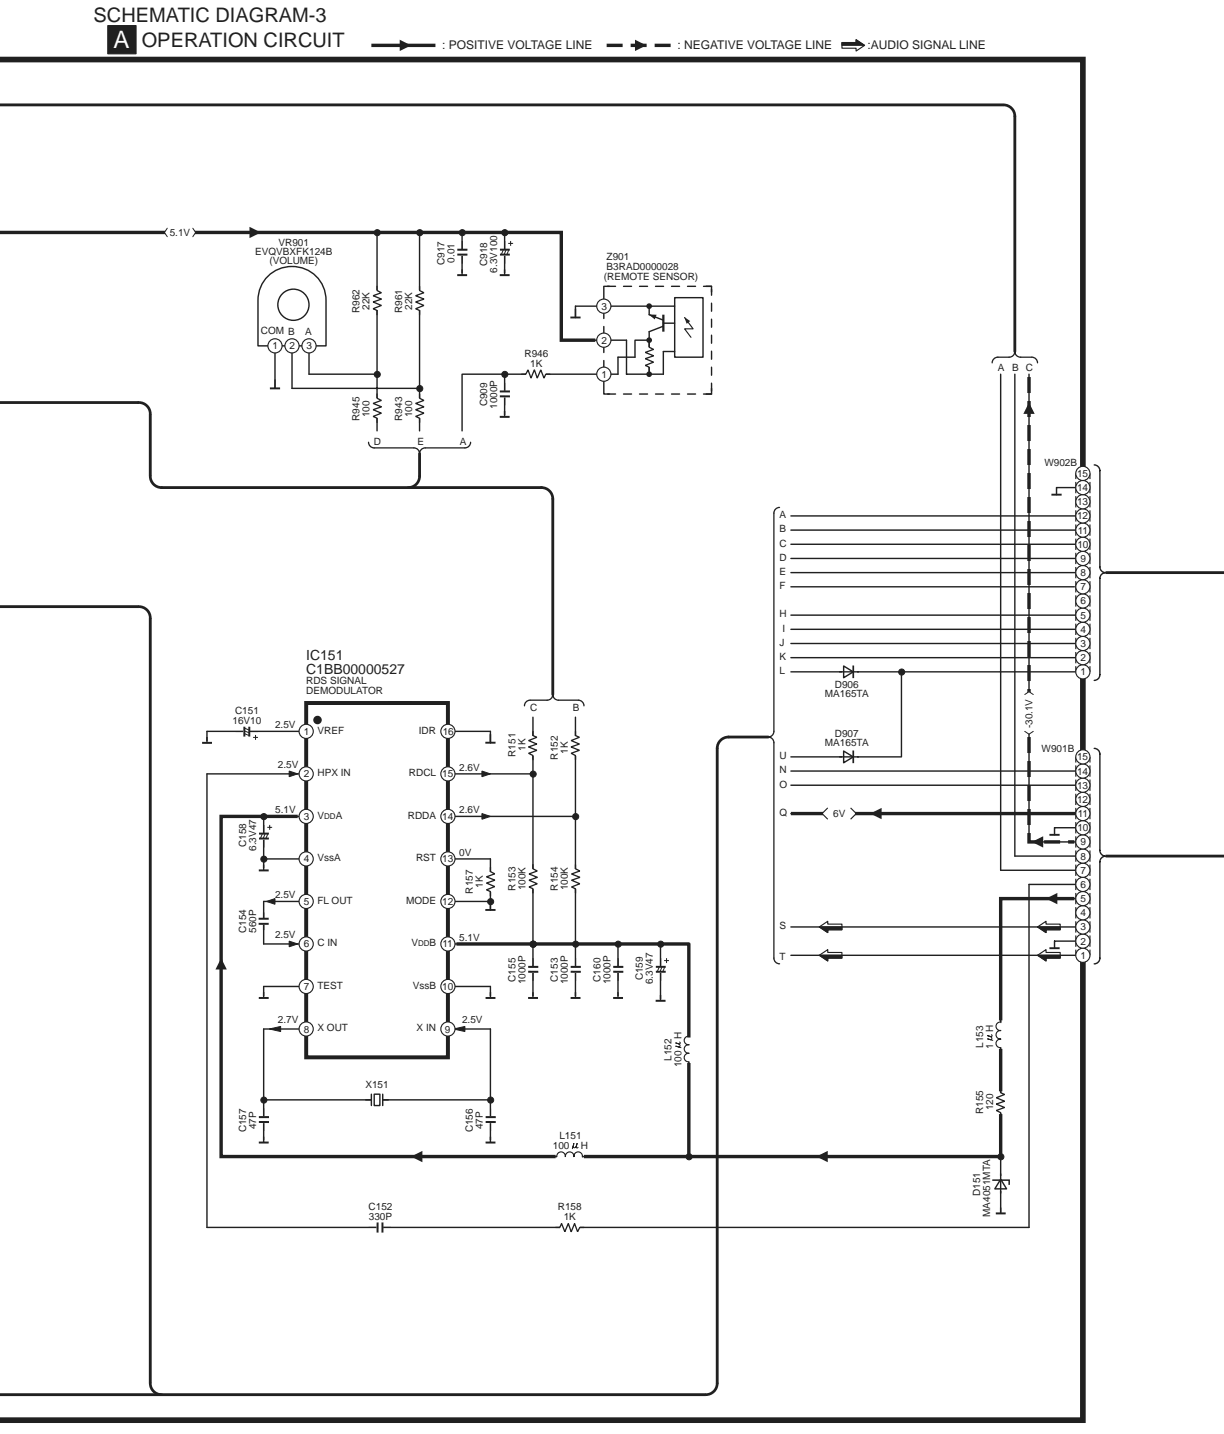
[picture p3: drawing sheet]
<svg xmlns="http://www.w3.org/2000/svg" width="216mm" height="253mm" viewBox="0 0 216 253" stroke-linecap="round" stroke-linejoin="round" font-family="sans-serif">
<path d="M80 181.5l2-.4v.9z" fill="#231f20" stroke="#231f20" stroke-width=".18"/>
<g fill="none" stroke="#231f20" stroke-width=".25">
<path d="M0 41h99v19M47.3 48.7a6 6 0 0 1 6.5-1.2 6 6 0 0 1 3.7 5.5v8h-12v-8a6 6 0 0 1 1.8-4.3zM66.5 41v35M48.5 61v7.5M51.5 61v7.5h22.5M54.5 61v5h12M106.5 66h-25v10M176.5 66v87.5h14.5M179 66v85h12M181.5 66v82.5h9.5M139.5 91h51.5M139.5 93.5h51.5"/>
<path d="M139.5 96h51.5M139.5 98.5h51.5M191 86h-4.6v1.3M139.5 101h51.5M139.5 108.5h51.5M139.5 111h51.5M139.5 113.5h51.5M139.5 116h51.5M139.5 118.5h51.5M36.5 129h17M53.5 136.5h-17v80h145v-60.5h9.5M78.5 129h8v2v-1.5"/>
<path d="M78.5 136.5h15.5M94 126.5v40M101.5 126.5v40M139.5 136h51.5M139.5 138.5h51.5M46.5 151.5h7M46.5 159h7M46.5 144v9.5M53.5 144h-14.5v60h137.5v-45.5h14.5M78.5 144h23M78.5 159h8v1.5M79 151.5h7.5"/>
<path d="M139.5 143.5h51.5M191 146h-5v1.3M46.5 166.5h7M53.5 174h-7v2M78.5 166.5h43M78.5 174h8M139.5 168.5h51.5M139.5 163.5h51.5M191 166h-5v1.3M53.5 181.5h-7v12.5h40v-12.5h-8"/>
</g>
<path d="M-.1 18.5h177.1M-.1 71h24.6M26.5 73v11M28.5 86h67M-.1 107h24.6M26.5 109v135M126.5 132v112M-.1 246h124.6" fill="none" stroke="#231f20" stroke-width=".5"/>
<path d="M-.1 10.5h191.1v240h-191.1" fill="none" stroke="#231f20" stroke-width="1" stroke-linecap="butt"/>
<path d="M47.6 68.5h1.8M185.5 87.3h1.8M85.6 131h1.8M185.1 147.3h1.8M85.6 160.5h1.8M185.1 167.3h1.8" fill="none" stroke="#231f20" stroke-width=".34"/>
<g fill="#fff" stroke="#231f20" stroke-width=".2">
<circle cx="48.5" cy="61" r="1.25"/>
<circle cx="51.5" cy="61" r="1.25"/>
<circle cx="54.5" cy="61" r="1.25"/>
</g>
<path d="M66.1 70.3h1v3.5h-1z" fill="#fff"/>
<path d="M66.5 69.5v.7l.8 .4-1.5 .6 1.5 .6-1.5 .5 1.5 .6-1.5 .6 .7 .3v.7" fill="none" stroke="#231f20" stroke-width=".23"/>
<path d="M66.1 51.3h1v3.5h-1z" fill="#fff"/>
<path d="M66.5 50.5v.7l.8 .4-1.5 .6 1.5 .6-1.5 .5 1.5 .6-1.5 .6 .7 .3v.7" fill="none" stroke="#231f20" stroke-width=".23"/>
<path d="M99 60h7.5" fill="none" stroke="#231f20" stroke-width=".25"/>
<path d="M92.8 65.5h3.5v1h-3.5z" fill="#fff"/>
<path d="M92 66h.7l.4-.8 .6 1.5 .6-1.5 .5 1.5 .6-1.5 .6 1.5 .3-.7h.7" fill="none" stroke="#231f20" stroke-width=".23"/>
<path d="M101.5 54.5v1.5M101.5 54h5M64.5 194h4" fill="none" stroke="#231f20" stroke-width=".25"/>
<path d="M100.6 56h1.8" fill="none" stroke="#231f20" stroke-width=".34"/>
<path d="M65.5 193.5h2v1h-2z" fill="#fff"/>
<path d="M65.5 193v2M66 193h1v2h-1zM67.5 193v2" fill="none" stroke="#231f20" stroke-width=".25"/>
<path d="M98.8 216.1h3.5v1h-3.5z" fill="#fff"/>
<path d="M98 216.5h.7l.4-.7 .5 1.5 .6-1.5 .6 1.5 .5-1.5 .6 1.5 .4-.8h.7" fill="none" stroke="#231f20" stroke-width=".23"/>
<path d="M93.5 129.8h1v3.5h-1z" fill="#fff"/>
<path d="M94 129v.7l.7 .4-1.5 .5 1.5 .6-1.5 .6 1.5 .5-1.5 .6 .8 .4v.7" fill="none" stroke="#231f20" stroke-width=".23"/>
<path d="M101 129.8h1v3.5h-1z" fill="#fff"/>
<path d="M101.5 129v.7l.7 .4-1.5 .5 1.5 .6-1.5 .6 1.5 .5-1.5 .6 .8 .4v.7" fill="none" stroke="#231f20" stroke-width=".23"/>
<path d="M101.1 153.3h1v3.5h-1z" fill="#fff"/>
<path d="M101.5 152.5v.7l.8 .4-1.5 .6 1.5 .6-1.5 .5 1.5 .6-1.5 .6 .7 .3v.7" fill="none" stroke="#231f20" stroke-width=".23"/>
<path d="M93.6 153.3h1v3.5h-1z" fill="#fff"/>
<path d="M94 152.5v.7l.8 .4-1.5 .6 1.5 .6-1.5 .5 1.5 .6-1.5 .6 .7 .3v.7" fill="none" stroke="#231f20" stroke-width=".23"/>
<path d="M176 192.8h1v3.5h-1z" fill="#fff"/>
<path d="M176.5 192v.7l.7 .4-1.5 .5 1.5 .6-1.5 .6 1.5 .5-1.5 .6 .8 .4v.7" fill="none" stroke="#231f20" stroke-width=".23"/>
<path d="M193 82a1.01 1.01 0 0 1 1 1v17a.99 .99 0 0 0 1 1 1 1 0 0 0-1 1v17M194 119a.99 .99 0 0 1-1 1M193 132a1.01 1.01 0 0 1 1 1v17a.99 .99 0 0 0 1 1 1 1 0 0 0-1 1v17M194 169a.99 .99 0 0 1-1 1" fill="none" stroke="#231f20" stroke-width=".25"/>
<path d="M195 101h20.9M195 151h20.9" fill="none" stroke="#231f20" stroke-width=".5"/>
<path d="M47.5 181.5l2-.4v.9z" fill="#231f20" stroke="#231f20" stroke-width=".18"/>
<g fill="none" stroke="#231f20" stroke-width=".2">
<path d="M189.8 133.5v1M189.8 135v2M189.8 137.5v2M192.3 133.5v1M192.3 135v2M192.3 137.5v2M189.8 140v2M189.8 142.5v2M189.8 145v2M189.8 147.5v2M189.8 150v2M189.8 152.5v2"/>
<path d="M189.8 155v2M189.8 157.5v2M192.3 140v2M192.3 142.5v2M192.3 145v2M192.3 147.5v2M192.3 150v2M192.3 152.5v2M192.3 155v2M192.3 157.5v2M189.8 160v2M189.8 162.5v2"/>
<path d="M189.8 165v2M189.8 167.5v1M192.3 160v2M192.3 162.5v2M192.3 165v2M192.3 167.5v1"/>
</g>
<g fill="#fff" stroke="#231f20" stroke-width=".2">
<circle cx="191" cy="168.5" r="1.25"/>
<circle cx="191" cy="166" r="1.25"/>
<circle cx="191" cy="163.5" r="1.25"/>
<circle cx="191" cy="161" r="1.25"/>
<circle cx="191" cy="158.5" r="1.25"/>
<circle cx="191" cy="156" r="1.25"/>
<circle cx="191" cy="153.5" r="1.25"/>
<circle cx="191" cy="151" r="1.25"/>
<circle cx="191" cy="148.5" r="1.25"/>
<circle cx="191" cy="146" r="1.25"/>
<circle cx="191" cy="143.5" r="1.25"/>
<circle cx="191" cy="141" r="1.25"/>
<circle cx="191" cy="138.5" r="1.25"/>
<circle cx="191" cy="136" r="1.25"/>
<circle cx="191" cy="133.5" r="1.25"/>
</g>
<g fill="none" stroke="#231f20" stroke-width=".25">
<path d="M139.5 133.5h19.5"/>
<circle cx="51.8" cy="53.8" r="2.75"/>
</g>
<g fill="none" stroke="#231f20" stroke-width=".2">
<path d="M189.8 83.5v1M189.8 85v2M189.8 87.5v2M189.8 90v2M189.8 92.5v2M189.8 95v2M189.8 97.5v2M192.3 83.5v1M192.3 85v2M192.3 87.5v2M192.3 90v2M192.3 92.5v2"/>
<path d="M192.3 95v2M192.3 97.5v2M189.8 100v2M189.8 102.5v2M189.8 105v2M189.8 107.5v2M189.8 110v2M189.8 112.5v2M189.8 115v2M189.8 117.5v1M192.3 100v2M192.3 102.5v2"/>
<path d="M192.3 105v2M192.3 107.5v2M192.3 110v2M192.3 112.5v2M192.3 115v2M192.3 117.5v1"/>
</g>
<g fill="#fff" stroke="#231f20" stroke-width=".2">
<circle cx="191" cy="118.5" r="1.25"/>
<circle cx="191" cy="116" r="1.25"/>
<circle cx="191" cy="113.5" r="1.25"/>
<circle cx="191" cy="111" r="1.25"/>
<circle cx="191" cy="108.5" r="1.25"/>
<circle cx="191" cy="106" r="1.25"/>
<circle cx="191" cy="103.5" r="1.25"/>
<circle cx="191" cy="101" r="1.25"/>
<circle cx="191" cy="98.5" r="1.25"/>
<circle cx="191" cy="96" r="1.25"/>
<circle cx="191" cy="93.5" r="1.25"/>
<circle cx="191" cy="91" r="1.25"/>
<circle cx="191" cy="88.5" r="1.25"/>
<circle cx="191" cy="86" r="1.25"/>
<circle cx="191" cy="83.5" r="1.25"/>
</g>
<path d="M139.5 103.5h50M159 118.5v15" fill="none" stroke="#231f20" stroke-width=".25"/>
<circle cx="159" cy="118.5" r=".54" fill="#231f20" stroke="#231f20" stroke-width=".18"/>
<path d="M177 18.5a2 2 0 0 1 2 2M24.5 71a2 2 0 0 1 2 2M26.5 84a2 2 0 0 0 2 2M24.5 107a2 2 0 0 1 2 2M26.5 244a2 2 0 0 0 2 2" fill="none" stroke="#231f20" stroke-width=".48"/>
<path d="M175 64a1 1 0 0 1 1-1h2a1 1 0 0 0 1-1 1 1 0 0 0 1 1h2a1 1 0 0 1 1 1" fill="none" stroke="#231f20" stroke-width=".23"/>
<path d="M179 20.5v41.5" fill="none" stroke="#231f20" stroke-width=".5"/>
<path d="M68.5 124h10.5v62.5h-25v-62.5h18.5" fill="none" stroke="#231f20" stroke-width=".7" stroke-linecap="butt"/>
<circle cx="56" cy="127" r=".75" fill="#231f20"/>
<g fill="#fff" stroke="#231f20" stroke-width=".2">
<circle cx="54" cy="129" r="1.25"/>
<circle cx="54" cy="136.5" r="1.25"/>
<circle cx="54" cy="144" r="1.25"/>
<circle cx="54" cy="151.5" r="1.25"/>
<circle cx="54" cy="159" r="1.25"/>
<circle cx="54" cy="166.5" r="1.25"/>
<circle cx="54" cy="174" r="1.25"/>
<circle cx="54" cy="181.5" r="1.25"/>
<circle cx="79" cy="181.5" r="1.25"/>
<circle cx="79" cy="174" r="1.25"/>
<circle cx="79" cy="166.5" r="1.25"/>
<circle cx="79" cy="159" r="1.25"/>
<circle cx="79" cy="151.5" r="1.25"/>
<circle cx="79" cy="144" r="1.25"/>
<circle cx="79" cy="136.5" r="1.25"/>
<circle cx="79" cy="129" r="1.25"/>
</g>
<g fill="#231f20" stroke="#231f20" stroke-width=".18">
<circle cx="66.5" cy="41" r=".54"/>
<circle cx="66.5" cy="66" r=".54"/>
<circle cx="74" cy="68.5" r=".54"/>
</g>
<path d="M74 41v35" fill="none" stroke="#231f20" stroke-width=".25"/>
<path d="M73.6 70.3h1v3.5h-1z" fill="#fff"/>
<path d="M74 69.5v.7l.8 .4-1.5 .6 1.5 .6-1.5 .5 1.5 .6-1.5 .6 .7 .3v.7" fill="none" stroke="#231f20" stroke-width=".23"/>
<circle cx="74" cy="41" r=".54" fill="#231f20" stroke="#231f20" stroke-width=".18"/>
<path d="M73.6 51.3h1v3.5h-1z" fill="#fff"/>
<path d="M74 50.5v.7l.8 .4-1.5 .6 1.5 .6-1.5 .5 1.5 .6-1.5 .6 .7 .3v.7" fill="none" stroke="#231f20" stroke-width=".23"/>
<g fill="#231f20" stroke="#231f20" stroke-width=".18">
<circle cx="94" cy="136.5" r=".54"/>
<circle cx="101.5" cy="144" r=".54"/>
<circle cx="94" cy="166.5" r=".54"/>
<circle cx="46.5" cy="151.5" r=".54"/>
</g>
<path d="M46.5 159v7.5" fill="none" stroke="#231f20" stroke-width=".25"/>
<path d="M45.5 162h2v1h-2z" fill="#fff" stroke="#fff" stroke-width=".18"/>
<path d="M45.6 163h1.8M45.6 162.1h1.8" fill="none" stroke="#231f20" stroke-width=".35"/>
<path d="M45.5 153.2h2v.5h-2z" fill="#fff"/>
<path d="M46.5 152.5v1" fill="none" stroke="#231f20" stroke-width=".25"/>
<path d="M45.7 153.5h1.7" fill="none" stroke="#231f20" stroke-width=".35"/>
<path d="M45.5 175.7h2v.5h-2z" fill="#fff"/>
<path d="M36.5 129v2M46.5 175v1M121.5 166.5v37.5" fill="none" stroke="#231f20" stroke-width=".25"/>
<path d="M45.7 147.9h1.7M45.7 147h1.7M45.7 176h1.7" fill="none" stroke="#231f20" stroke-width=".35"/>
<path d="M46.3 147.1l-.4 .9M46.5 145.5v4M46.7 147.1l-.3 .9M47.1 145.9h.9M47.2 147.1l-.3 .9M47.6 145.5v.9" fill="none" stroke="#231f20" stroke-width=".18"/>
<path d="M45.5 147h2v1h-2z" fill="#fff" stroke="#fff" stroke-width=".18"/>
<circle cx="46.5" cy="144" r=".54" fill="#231f20" stroke="#231f20" stroke-width=".18"/>
<path d="M35.5 130.7h2v.5h-2z" fill="#fff"/>
<path d="M36.5 130v1" fill="none" stroke="#231f20" stroke-width=".25"/>
<path d="M35.7 131h1.7M43.1 128.2v1.7M44 128.2v1.7" fill="none" stroke="#231f20" stroke-width=".35"/>
<path d="M41.5 129h4M43.1 128.9l.8 .3M43.1 129.4l.8 .3M43.1 128.4l.8 .4M44.6 130.1h.9M45.1 129.6v.9" fill="none" stroke="#231f20" stroke-width=".18"/>
<path d="M43 128h1v2h-1z" fill="#fff" stroke="#fff" stroke-width=".18"/>
<path d="M148.5 132h2.5v3h-2.5z" fill="#fff"/>
<path d="M150.5 132.4v2.2" fill="none" stroke="#231f20" stroke-width=".3"/>
<path d="M89 66v7.5M148 133.5h3.5M148.8 132.5l1.7 1-1.7 1z" fill="none" stroke="#231f20" stroke-width=".25"/>
<path d="M88 73.2h2v.5h-2z" fill="#fff"/>
<path d="M89 41v7.5M89 72.5v1" fill="none" stroke="#231f20" stroke-width=".25"/>
<path d="M88.2 73.5h1.7M88.2 69h1.7M88.2 69.9h1.7" fill="none" stroke="#231f20" stroke-width=".35"/>
<path d="M89 67.5v4" fill="none" stroke="#231f20" stroke-width=".18"/>
<path d="M88 69h2v1h-2z" fill="#fff" stroke="#fff" stroke-width=".18"/>
<circle cx="89" cy="66" r=".54" fill="#231f20" stroke="#231f20" stroke-width=".18"/>
<path d="M88 48.2h2v.5h-2z" fill="#fff"/>
<path d="M81.5 41v7.5M89 47.5v1" fill="none" stroke="#231f20" stroke-width=".25"/>
<path d="M88.2 48.5h1.7M88.2 44.9h1.7M88.2 44h1.7" fill="none" stroke="#231f20" stroke-width=".35"/>
<path d="M88.8 44.1l-.4 .9M89 42.5v4M89.2 44.1l-.3 .9M89.6 42.9h.9M89.7 44.1l-.3 .9M90.1 42.5v.9" fill="none" stroke="#231f20" stroke-width=".18"/>
<path d="M88 44h2v1h-2z" fill="#fff" stroke="#fff" stroke-width=".18"/>
<circle cx="89" cy="41" r=".54" fill="#231f20" stroke="#231f20" stroke-width=".18"/>
<path d="M80.5 48.2h2v.5h-2z" fill="#fff"/>
<path d="M81.5 47.5v1M176.5 179.5v6" fill="none" stroke="#231f20" stroke-width=".25"/>
<path d="M80.7 48.5h1.7M80.7 44h1.7M80.7 44.9h1.7" fill="none" stroke="#231f20" stroke-width=".35"/>
<path d="M81.5 42.5v4M174.8 182.5l.2 .2-.2 .1-.7-.1 .8 .3v.3l-.1 .1-.6-.2 1 .3" fill="none" stroke="#231f20" stroke-width=".18"/>
<g fill="#fff" stroke="#fff" stroke-width=".18">
<path d="M80.5 44h2v1h-2z"/>
<path d="M175.9 180.5h1v4.2h-1z"/>
</g>
<circle cx="81.5" cy="41" r=".54" fill="#231f20" stroke="#231f20" stroke-width=".18"/>
<path d="M65 78a1 1 0 0 0 1 1h7a1 1 0 0 1 1 1 1 1 0 0 1 1-1h7a1 1 0 0 0 1-1" fill="none" stroke="#231f20" stroke-width=".23"/>
<path d="M74 80v4" fill="none" stroke="#231f20" stroke-width=".5"/>
<path d="M74 84a2 2 0 0 1-2 2" fill="none" stroke="#231f20" stroke-width=".48"/>
<path d="M175.5 180h1.5v5h-1.5z" fill="none" stroke="#fff" stroke-width=".25"/>
<path d="M176.6 180.3a.76 .76 0 0 0-.9 .7 .76 .76 0 0 0 .9 .8 .76 .76 0 0 0-.9 .7 .76 .76 0 0 0 .9 .8 .77 .77 0 0 0-.9 .7 .77 .77 0 0 0 .9 .8" fill="none" stroke="#231f20" stroke-width=".2"/>
<path d="M175.5 213.7h2v.5h-2z" fill="#fff"/>
<path d="M176.5 204v10" fill="none" stroke="#231f20" stroke-width=".25"/>
<path d="M175.7 214h1.7" fill="none" stroke="#231f20" stroke-width=".35"/>
<circle cx="176.5" cy="204" r=".54" fill="#231f20" stroke="#231f20" stroke-width=".18"/>
<path d="M175 207.5h3v2.5h-3z" fill="#fff"/>
<path d="M86.5 194v7.5M121.5 182v6M97.5 204h6M176.5 207v3.5M176.5 208l1 1.7h-2z" fill="none" stroke="#231f20" stroke-width=".25"/>
<path d="M175 208.2h3v.8" fill="none" stroke="#231f20" stroke-width=".27"/>
<path d="M120.5 182.5h1.5v5h-1.5zM98 203h5v1.5h-5z" fill="none" stroke="#fff" stroke-width=".25"/>
<g fill="#fff" stroke="#fff" stroke-width=".18">
<path d="M98.4 203.4h4.2l-.1 1h-4.2z"/>
<path d="M120.9 183h1v4.2h-1z"/>
</g>
<path d="M121.6 184.3a.76 .76 0 0 0-.9 .7 .76 .76 0 0 0 .9 .8 .77 .77 0 0 0-.9 .7 .77 .77 0 0 0 .9 .8M121.6 182.8a.76 .76 0 0 0-.9 .7 .76 .76 0 0 0 .9 .8M98.2 204.1a.76 .76 0 0 1 .8-.9 .76 .76 0 0 1 .7 .9M99.8 204.1a.76 .76 0 0 1 .7-.9 .76 .76 0 0 1 .7 .9 .76 .76 0 0 1 .8-.9 .76 .76 0 0 1 .7 .9" fill="none" stroke="#231f20" stroke-width=".2"/>
<path d="M119.8 183.8l.2 .2-.2 .1-.7-.1 .8 .3v.3l-.1 .1-.6-.2 1 .3M102 202.3l-.2 .2-.2-.2 .2-.7-.3 .8h-.3l-.1-.1 .1-.6-.3 1" fill="none" stroke="#231f20" stroke-width=".18"/>
<circle cx="121.5" cy="204" r=".54" fill="#231f20" stroke="#231f20" stroke-width=".18"/>
<path d="M137.5 89.5a1 1 0 0 0-1 1v38.5a1 1 0 0 1-1 1 1 1 0 0 1 1 1v38a1 1 0 0 0 1 1" fill="none" stroke="#231f20" stroke-width=".23"/>
<path d="M128.5 130h7" fill="none" stroke="#231f20" stroke-width=".5"/>
<path d="M128.5 130a2 2 0 0 0-2 2M126.5 244a2 2 0 0 1-2 2" fill="none" stroke="#231f20" stroke-width=".48"/>
<path d="M85.5 201.2h2v.5h-2z" fill="#fff"/>
<path d="M46.5 194v7.5M86.5 200.5v1" fill="none" stroke="#231f20" stroke-width=".25"/>
<path d="M85.7 197h1.7M85.7 197.9h1.7M85.7 201.5h1.7" fill="none" stroke="#231f20" stroke-width=".35"/>
<path d="M86.5 195.5v4" fill="none" stroke="#231f20" stroke-width=".18"/>
<path d="M85.5 197h2v1h-2z" fill="#fff" stroke="#fff" stroke-width=".18"/>
<circle cx="86.5" cy="194" r=".54" fill="#231f20" stroke="#231f20" stroke-width=".18"/>
<path d="M45.5 201.2h2v.5h-2z" fill="#fff"/>
<path d="M116.5 166.5v10M46.5 200.5v1" fill="none" stroke="#231f20" stroke-width=".25"/>
<path d="M45.7 197h1.7M45.7 197.9h1.7M45.7 201.5h1.7" fill="none" stroke="#231f20" stroke-width=".35"/>
<path d="M46.5 195.5v4" fill="none" stroke="#231f20" stroke-width=".18"/>
<path d="M45.5 197h2v1h-2z" fill="#fff" stroke="#fff" stroke-width=".18"/>
<circle cx="46.5" cy="194" r=".54" fill="#231f20" stroke="#231f20" stroke-width=".18"/>
<path d="M115.5 176.2h2v.5h-2z" fill="#fff"/>
<path d="M116.5 175.5v1" fill="none" stroke="#231f20" stroke-width=".25"/>
<path d="M115.7 176.5h1.7M115.7 171.4h1.7M115.7 170.5h1.7" fill="none" stroke="#231f20" stroke-width=".35"/>
<path d="M116.3 170.6l-.4 .9M116.5 169v4M116.7 170.6l-.3 .9M117.1 169.4h.9M117.2 170.6l-.3 .9M117.6 169v.9" fill="none" stroke="#231f20" stroke-width=".18"/>
<path d="M115.5 170.5h2v1h-2z" fill="#fff" stroke="#fff" stroke-width=".18"/>
<g fill="#231f20" stroke="#231f20" stroke-width=".18">
<path d="M19 4.5h5v5h-5z"/>
<circle cx="116.5" cy="166.5" r=".54"/>
</g>
<path d="M92.5 124.5a1 1 0 0 1 1-1h3a1 1 0 0 0 1-1 1 1 0 0 0 1 1h3.5a1 1 0 0 1 1 1" fill="none" stroke="#231f20" stroke-width=".23"/>
<path d="M95.5 86a2 2 0 0 1 2 2" fill="none" stroke="#231f20" stroke-width=".48"/>
<path d="M97.5 88v34.5" fill="none" stroke="#231f20" stroke-width=".5"/>
<path d="M148.5 117h2.5v3h-2.5z" fill="#fff"/>
<path d="M150.5 117.4v2.2" fill="none" stroke="#231f20" stroke-width=".3"/>
<path d="M101.5 54v2M107.5 50.5h-1v3.5h12.5M114.5 55.5l2.5 1M117 57.6l-2.5 .9M117 57h2M124.6 50.5h.9v1M109 66h-2.5v3.5h1M117 62h2M125.5 68.5v1h-.9M148 118.5h3.5M148.8 117.5l1.7 1-1.7 1z" fill="none" stroke="#231f20" stroke-width=".25"/>
<path d="M106.5 59v-4M125.5 50.5h-18.5M106.5 65v-4M125.5 69.5h-18.5M125.5 69v-18" fill="none" stroke="#231f20" stroke-width=".25" stroke-dasharray="1.4 1.4"/>
<path d="M117 55.5v3" fill="none" stroke="#231f20" stroke-width=".4"/>
<path d="M114.4 55.5h1.4l-.3 .8z" fill="#231f20"/>
<path d="M114.5 54v1.5M114.5 58.5v7.5M109 63v3" fill="none" stroke="#231f20" stroke-width=".25"/>
<g fill="#231f20">
<circle cx="114.5" cy="66" r=".5"/>
<circle cx="114.5" cy="60" r=".5"/>
<circle cx="114.5" cy="54" r=".5"/>
</g>
<path d="M106.5 60h4M109 63h3M117 62v4" fill="none" stroke="#231f20" stroke-width=".25"/>
<g fill="#fff" stroke="#231f20" stroke-width=".2">
<circle cx="106.5" cy="66" r="1.25"/>
<circle cx="106.5" cy="60" r="1.25"/>
<circle cx="106.5" cy="54" r="1.25"/>
</g>
<path d="M110.5 60v6h6.5M114.5 60h-2.5v3" fill="none" stroke="#231f20" stroke-width=".25"/>
<path d="M114.1 61.3h1v3.5h-1z" fill="#fff"/>
<path d="M114.5 60.5v.7l.8 .4-1.5 .6 1.5 .6-1.5 .5 1.5 .6-1.5 .6 .7 .3v.7" fill="none" stroke="#231f20" stroke-width=".23"/>
<path d="M119 52.5h5v10.5h-5z" fill="none" stroke="#231f20" stroke-width=".25"/>
<path d="M120.8 56l1.5 2h-1.5l1.1 1.5" fill="none" stroke="#231f20" stroke-width=".2"/>
<path d="M120.7 55.9l1 .7-.6 .5z" fill="#231f20"/>
<path d="M86.5 151.5v9M86.5 174v2" fill="none" stroke="#231f20" stroke-width=".25"/>
<circle cx="86.5" cy="159" r=".54" fill="#231f20" stroke="#231f20" stroke-width=".18"/>
<path d="M85.5 175.7h2v.5h-2z" fill="#fff"/>
<path d="M86.5 175v1M94 166.5v9.5" fill="none" stroke="#231f20" stroke-width=".25"/>
<path d="M85.7 176h1.7" fill="none" stroke="#231f20" stroke-width=".35"/>
<path d="M93 175.7h2v.5h-2z" fill="#fff"/>
<path d="M94 175v1M101.5 166.5v9.5" fill="none" stroke="#231f20" stroke-width=".25"/>
<path d="M93.2 176h1.7M93.2 170.5h1.7M93.2 171.4h1.7" fill="none" stroke="#231f20" stroke-width=".35"/>
<path d="M94 169v4" fill="none" stroke="#231f20" stroke-width=".18"/>
<path d="M93 170.5h2v1h-2z" fill="#fff" stroke="#fff" stroke-width=".18"/>
<circle cx="94" cy="166.5" r=".54" fill="#231f20" stroke="#231f20" stroke-width=".18"/>
<path d="M100.5 175.7h2v.5h-2z" fill="#fff"/>
<path d="M101.5 175v1M109 166.5v9.5" fill="none" stroke="#231f20" stroke-width=".25"/>
<path d="M100.7 176h1.7M100.7 170.5h1.7M100.7 171.4h1.7" fill="none" stroke="#231f20" stroke-width=".35"/>
<path d="M101.5 169v4" fill="none" stroke="#231f20" stroke-width=".18"/>
<path d="M100.5 170.5h2v1h-2z" fill="#fff" stroke="#fff" stroke-width=".18"/>
<circle cx="101.5" cy="166.5" r=".54" fill="#231f20" stroke="#231f20" stroke-width=".18"/>
<path d="M108 175.7h2v.5h-2z" fill="#fff"/>
<path d="M109 175v1" fill="none" stroke="#231f20" stroke-width=".25"/>
<path d="M108.2 176h1.7M108.2 170.5h1.7M108.2 171.4h1.7" fill="none" stroke="#231f20" stroke-width=".35"/>
<path d="M109 169v4" fill="none" stroke="#231f20" stroke-width=".18"/>
<path d="M108 170.5h2v1h-2z" fill="#fff" stroke="#fff" stroke-width=".18"/>
<circle cx="109" cy="166.5" r=".54" fill="#231f20" stroke="#231f20" stroke-width=".18"/>
<path d="M86.1 153.8h1v3.5h-1z" fill="#fff"/>
<path d="M86.5 153v.7l.8 .4-1.5 .6 1.5 .6-1.5 .5 1.5 .6-1.5 .6 .7 .3v.7" fill="none" stroke="#231f20" stroke-width=".23"/>
<path d="M65 216.5h4" fill="none" stroke="#231f20" stroke-width=".18"/>
<path d="M66.5 215.5h1v2h-1z" fill="#fff" stroke="#fff" stroke-width=".18"/>
<path d="M66.6 215.6v1.8M67.5 215.6v1.8" fill="none" stroke="#231f20" stroke-width=".35"/>
<g fill="#231f20" stroke="#231f20" stroke-width=".18">
<path d="M51 136l1.5 .5-1.5 .5z"/>
<path d="M51 166l1.5 .5-1.5 .5z"/>
<path d="M47 159l1.5-.5v1z"/>
<path d="M85 136l1.5 .5-1.5 .5z"/>
<path d="M85 143.5l1.5 .5-1.5 .5z"/>
</g>
<path d="M70.5 7l2 1-2 1z" fill="#231f20"/>
<path d="M65.5 8h11.3M-.1 41h99.1v19h6M52.5 144h-13.5v60h59M139.5 143.5h50.2M189.5 158.5h-13v21.5M176.5 196.5v7.5h-73.5" fill="none" stroke="#231f20" stroke-width=".6" stroke-linecap="butt"/>
<g fill="#231f20">
<path d="M44 40l2 1-2 1z"/>
<path d="M72.5 204l2-1v2z"/>
<path d="M39 169l1 2h-2z"/>
<path d="M153.5 143.5l2-1v2z"/>
<path d="M182 148.5l2-1v2z"/>
</g>
<path d="M107 8h11.5" fill="none" stroke="#231f20" stroke-width=".6" stroke-dasharray="2.8 1.4" stroke-linecap="butt"/>
<path d="M112 7l2 1-2 1z" fill="#231f20"/>
<path d="M181.5 66.5v82h8" fill="none" stroke="#231f20" stroke-width=".6" stroke-dasharray="2.8 1.4" stroke-linecap="butt"/>
<g fill="#231f20">
<path d="M184.5 158.5l2-1v2z"/>
<path d="M181.5 71l1 2h-2z"/>
</g>
<path d="M180.8 122.5l.7-.5 .8 .5v6.5l-.8 .5-.7-.5z" fill="#fff"/>
<path d="M180.8 122.5l.7-.5 .8 .5M180.8 129l.7 .5 .8-.5" fill="none" stroke="#231f20" stroke-width=".18"/>
<path d="M29.5 40.3h4.5l.5 .7-.5 .8h-4.5l-.5-.8z" fill="#fff"/>
<path d="M29.5 40.3l-.5 .7 .5 .8M34 40.3l.5 .7-.5 .8" fill="none" stroke="#231f20" stroke-width=".18"/>
<path d="M80.5 166.5h41v16.5M121.5 187.5v16.5M176.5 185v7.5" fill="none" stroke="#231f20" stroke-width=".6" stroke-linecap="butt"/>
<path d="M144 204l2-1v2z" fill="#231f20"/>
<g fill="#231f20" stroke="#231f20" stroke-width=".18">
<path d="M148.5 7.5h2.5v-.5l1.5 1h-4z"/>
<path d="M144.5 163.5h4v.5h-2.5v.5z"/>
<path d="M144.5 168.5h4v.5h-2.5v.5z"/>
<path d="M183 163.5h4v.5h-2.5v.5z"/>
<path d="M183 168.5h4v.5h-2.5v.5z"/>
</g>
<path d="M148.5 7.5h2.5v-.5l1.5 1-1.5 1v-.5h-2.5zM144.5 163.5l1.5-1v.5h2.5v1h-2.5v.5zM144.5 168.5l1.5-1v.5h2.5v1h-2.5v.5zM183 163.5l1.5-1v.5h2.5v1h-2.5v.5zM183 168.5l1.5-1v.5h2.5v1h-2.5v.5z" fill="none" stroke="#231f20" stroke-width=".2"/>
<path d="M145.3 143h5.5v1h-5.5z" fill="#fff"/>
<path d="M146 142.5l-1 1 1 1M150 142.5l1 1-1 1" fill="none" stroke="#231f20" stroke-width=".2"/>
<text font-size="4.2" fill="#fff" x="20" y="8.4">A</text>
<g font-size="3.5" fill="#231f20">
<text x="16.5" y="3.8">SCHEMATIC DIAGRAM-3</text>
<text x="25" y="8.3">OPERATION CIRCUIT</text>
</g>
<g font-size="2.5" fill="#231f20">
<text x="54" y="116.5">IC151</text>
<text x="54" y="118.9">C1BB00000527</text>
</g>
<g font-size="2.1" fill="#231f20">
<text x="78" y="8.7">: POSITIVE VOLTAGE LINE</text>
<text x="119.5" y="8.7">: NEGATIVE VOLTAGE LINE</text>
<text x="153" y="8.7">:AUDIO SIGNAL LINE</text>
</g>
<g font-size="1.8" fill="#231f20">
<text x="29.9" y="41.6">5.1V</text>
<text x="45" y="45">EVQVBXFK124B</text>
<text x="47.5" y="46.6">(VOLUME)</text>
<text x="49.1" y="43.4">VR901</text>
<text x="78.4" y="46.7" transform="rotate(-90 78.4 46.7)">C917</text>
<text x="80.2" y="46.3" transform="rotate(-90 80.2 46.3)">0.01</text>
<text x="85.9" y="46.9" transform="rotate(-90 85.9 46.9)">C918</text>
<text x="107" y="45.9">Z901</text>
<text x="107" y="47.7">B3RAD0000028</text>
<text x="87.7" y="48.1" transform="rotate(-90 87.7 48.1)">6.3V100</text>
<text x="106.5" y="49.4">(REMOTE SENSOR)</text>
<text x="46" y="58.9">COM B</text>
<text x="53.8" y="59">A</text>
<text x="63.4" y="55.2" transform="rotate(-90 63.4 55.2)">R962</text>
<text x="65.2" y="54.7" transform="rotate(-90 65.2 54.7)">22K</text>
<text x="70.9" y="55.2" transform="rotate(-90 70.9 55.2)">R961</text>
<text x="72.7" y="54.7" transform="rotate(-90 72.7 54.7)">22K</text>
<text x="106.1" y="54.6">3</text>
<text x="48.1" y="61.6">1</text>
<text x="51.1" y="61.6">2</text>
<text x="54.1" y="61.6">3</text>
<text x="92.5" y="62.9">R946</text>
<text x="93.5" y="64.7">1K</text>
<text x="106.1" y="60.6">2</text>
<text x="176" y="65.4">A</text>
<text x="178.5" y="65.4">B</text>
<text x="181" y="65.4">C</text>
<text x="85.9" y="71.7" transform="rotate(-90 85.9 71.7)">C909</text>
<text x="106.1" y="66.6">1</text>
<text x="63.4" y="74.2" transform="rotate(-90 63.4 74.2)">R945</text>
<text x="65.2" y="73.6" transform="rotate(-90 65.2 73.6)">100</text>
<text x="70.9" y="74.2" transform="rotate(-90 70.9 74.2)">R943</text>
<text x="72.7" y="73.6" transform="rotate(-90 72.7 73.6)">100</text>
<text x="87.7" y="72.1" transform="rotate(-90 87.7 72.1)">1000P</text>
<text x="65.9" y="78.4">D</text>
<text x="73.6" y="78.4">E</text>
<text x="81.1" y="78.4">A</text>
<text x="184.2" y="82.1">W902B</text>
<text x="190" y="89.1">13</text>
<text x="190" y="86.6">14</text>
<text x="190" y="84.1">15</text>
<text x="137.5" y="91.4">A</text>
<text x="137.5" y="93.9">B</text>
<text x="190" y="91.6">12</text>
<text x="190.1" y="94.1">11</text>
<text x="137.5" y="96.4">C</text>
<text x="137.5" y="98.9">D</text>
<text x="137.5" y="101.4">E</text>
<text x="190" y="96.6">10</text>
<text x="190.6" y="101.6">8</text>
<text x="190.6" y="99.1">9</text>
<text x="137.5" y="103.9">F</text>
<text x="190.6" y="106.6">6</text>
<text x="190.6" y="104.1">7</text>
<text x="137.5" y="108.9">H</text>
<text x="137.5" y="113.9">J</text>
<text x="138" y="111.4">I</text>
<text x="190.6" y="111.6">4</text>
<text x="190.6" y="109.1">5</text>
<text x="137.5" y="116.4">K</text>
<text x="137.5" y="118.9">L</text>
<text x="190.6" y="119.1">1</text>
<text x="190.6" y="116.6">2</text>
<text x="190.6" y="114.1">3</text>
<text x="41.5" y="125.9">C151</text>
<text x="54" y="120.7">RDS SIGNAL</text>
<text x="54" y="122.5">DEMODULATOR</text>
<text x="93.5" y="125.4">C</text>
<text x="101" y="125.4">B</text>
<text x="145.5" y="123">MA165TA</text>
<text x="147.3" y="121.4">D906</text>
<text x="41" y="127.7">16V10</text>
<text x="48.5" y="128.4">2.5V</text>
<text x="53.6" y="129.6">1</text>
<text x="56" y="129.4">VREF</text>
<text x="73.9" y="129.4">IDR 16</text>
<text x="145.5" y="131.5">MA165TA</text>
<text x="147.3" y="129.9">D907</text>
<text x="182.1" y="128.5" transform="rotate(-90 182.1 128.5)">-30.1V</text>
<text x="49" y="135.4">2.5V</text>
<text x="53.6" y="137.1">2</text>
<text x="56" y="136.9">HPX IN</text>
<text x="72.1" y="136.9">RDCL 15</text>
<text x="81" y="135.9">2.6V</text>
<text x="90.9" y="133.5" transform="rotate(-90 90.9 133.5)">R151</text>
<text x="92.7" y="132.5" transform="rotate(-90 92.7 132.5)">1K</text>
<text x="98.4" y="134" transform="rotate(-90 98.4 134)">R152</text>
<text x="100.2" y="133" transform="rotate(-90 100.2 133)">1K</text>
<text x="137.5" y="136.4">N</text>
<text x="137.5" y="133.9">U</text>
<text x="183.7" y="132.6">W901B</text>
<text x="190" y="136.6">14</text>
<text x="190" y="134.1">15</text>
<text x="48.5" y="143.4">5.1V</text>
<text x="81" y="143.4">2.6V</text>
<text x="137.5" y="138.9">O</text>
<text x="137.5" y="143.9">Q</text>
<text x="190" y="141.6">12</text>
<text x="190" y="139.1">13</text>
<text x="43.4" y="149.4" transform="rotate(-90 43.4 149.4)">C158</text>
<text x="53.6" y="144.6">3</text>
<text x="56" y="144.4">V</text>
<text x="59.2" y="144.4">A</text>
<text x="71.9" y="144.4">RDDA 14</text>
<text x="147" y="144.2">6V</text>
<text x="190" y="146.6">10</text>
<text x="190.1" y="144.1">11</text>
<text x="190.6" y="149.1">9</text>
<text x="45.2" y="150.1" transform="rotate(-90 45.2 150.1)">6.3V47</text>
<text x="53.6" y="152.1">4</text>
<text x="56" y="151.9">VssA</text>
<text x="73.4" y="151.9">RST 13</text>
<text x="81" y="150.9">0V</text>
<text x="190.6" y="154.1">7</text>
<text x="190.6" y="151.6">8</text>
<text x="48.5" y="158.4">2.5V</text>
<text x="53.6" y="159.6">5</text>
<text x="56" y="159.4">FL OUT</text>
<text x="71.6" y="159.4">MODE 12</text>
<text x="83.4" y="157.6" transform="rotate(-90 83.4 157.6)">R157</text>
<text x="85.2" y="156.6" transform="rotate(-90 85.2 156.6)">1K</text>
<text x="90.9" y="157.1" transform="rotate(-90 90.9 157.1)">R153</text>
<text x="92.7" y="157.1" transform="rotate(-90 92.7 157.1)">100K</text>
<text x="98.4" y="157.1" transform="rotate(-90 98.4 157.1)">R154</text>
<text x="100.2" y="157.1" transform="rotate(-90 100.2 157.1)">100K</text>
<text x="190.6" y="161.6">4</text>
<text x="190.6" y="159.1">5</text>
<text x="190.6" y="156.6">6</text>
<text x="43.4" y="164.6" transform="rotate(-90 43.4 164.6)">C154</text>
<text x="45.2" y="164.6" transform="rotate(-90 45.2 164.6)">560P</text>
<text x="48.5" y="165.4">2.5V</text>
<text x="53.6" y="167.1">6</text>
<text x="56" y="166.9">C IN</text>
<text x="72.6" y="166.9">V</text>
<text x="75.8" y="166.9">B 11</text>
<text x="81" y="165.9">5.1V</text>
<text x="137.5" y="163.9">S</text>
<text x="190.6" y="166.6">2</text>
<text x="190.6" y="164.1">3</text>
<text x="90.9" y="173.2" transform="rotate(-90 90.9 173.2)">C155</text>
<text x="92.7" y="173.6" transform="rotate(-90 92.7 173.6)">1000P</text>
<text x="98.4" y="173.2" transform="rotate(-90 98.4 173.2)">C153</text>
<text x="100.2" y="173.6" transform="rotate(-90 100.2 173.6)">1000P</text>
<text x="105.9" y="173.2" transform="rotate(-90 105.9 173.2)">C160</text>
<text x="107.7" y="173.6" transform="rotate(-90 107.7 173.6)">1000P</text>
<text x="113.4" y="172.9" transform="rotate(-90 113.4 172.9)">C159</text>
<text x="115.2" y="173.6" transform="rotate(-90 115.2 173.6)">6.3V47</text>
<text x="137.5" y="169.4">T</text>
<text x="190.6" y="169.1">1</text>
<text x="53.6" y="174.6">7</text>
<text x="56" y="174.4">TEST</text>
<text x="72.8" y="174.4">VssB 10</text>
<text x="49" y="180.4">2.7V</text>
<text x="53.6" y="182.1">8</text>
<text x="56" y="181.9">X OUT</text>
<text x="73.5" y="181.9">X IN</text>
<text x="78.5" y="182.1">9</text>
<text x="81.5" y="180.4">2.5V</text>
<text x="120.2" y="183.3" transform="rotate(-90 120.2 183.3)">H</text>
<text x="173.4" y="184.8" transform="rotate(-90 173.4 184.8)">L153</text>
<text x="175.2" y="185" transform="rotate(-90 175.2 185)">1</text>
<text x="175.2" y="182" transform="rotate(-90 175.2 182)">H</text>
<text x="64.4" y="191.9">X151</text>
<text x="118.4" y="187.1" transform="rotate(-90 118.4 187.1)">L152</text>
<text x="120.2" y="188.2" transform="rotate(-90 120.2 188.2)">100</text>
<text x="173.4" y="196.5" transform="rotate(-90 173.4 196.5)">R155</text>
<text x="175.2" y="195.9" transform="rotate(-90 175.2 195.9)">120</text>
<text x="43.4" y="199.7" transform="rotate(-90 43.4 199.7)">C157</text>
<text x="45.2" y="199.2" transform="rotate(-90 45.2 199.2)">47P</text>
<text x="83.4" y="199.7" transform="rotate(-90 83.4 199.7)">C156</text>
<text x="85.2" y="199.2" transform="rotate(-90 85.2 199.2)">47P</text>
<text x="97.5" y="202.7">100</text>
<text x="98.7" y="200.9">L151</text>
<text x="102.5" y="202.7">H</text>
<text x="65" y="213.4">C152</text>
<text x="65.1" y="215.2">330P</text>
<text x="98.4" y="213.4">R158</text>
<text x="99.4" y="215.2">1K</text>
<text x="172.9" y="211" transform="rotate(-90 172.9 211)">D151</text>
<text x="174.7" y="214.7" transform="rotate(-90 174.7 214.7)">MA4051MTA</text>
</g>
<g font-size="1.4" fill="#231f20">
<text x="57.2" y="144.4">DD</text>
<text x="73.7" y="166.9">DD</text>
</g>
</svg>
